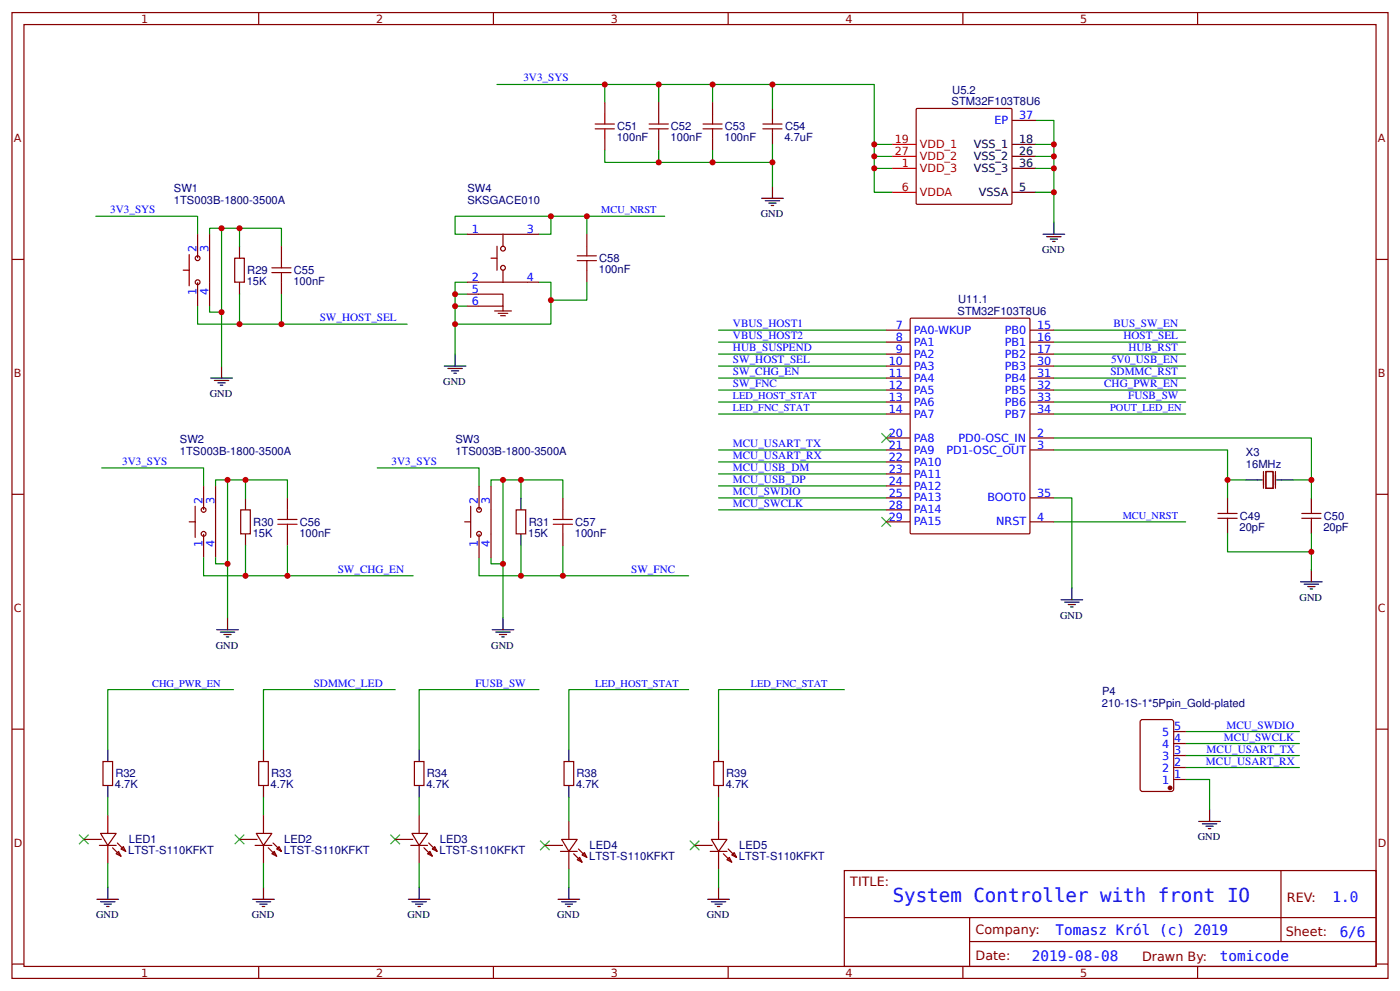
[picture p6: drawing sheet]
<svg xmlns="http://www.w3.org/2000/svg" width="309mm" height="219mm" viewBox="0 0 309 219" stroke-linecap="round" stroke-linejoin="round" font-family="sans-serif">
<g fill="none" stroke="#800" stroke-width=".26">
<path d="M2.6 2.8h304.1v213.2h-304.1zM5.3 5.4h298.7v208h-298.7zM57.1 2.8v2.6M109 2.8v2.6M160.9 2.8v2.6M212.7 2.8v2.6M264.6 2.8v2.6M133.6 22.6v2.7M133.6 30.6v2.6M145.5 22.6v2.7M145.5 30.6v2.6M157.4 22.6v2.7"/>
<path d="M157.4 30.6v2.6M168.5 28.4h4.3M168.5 27.4h4.3M170.7 26.6v.8M170.7 28.4v.8M202.5 24l20.8-.1 .2 .2 .1 20.7-.2 .3h-20.7l-.3-.1v-20.8zM223.6 26.6h5.3M2.6 57.3h2.7M40.5 59.7h1.3M41.8 56.2v6.9M43.7 51.7v5.3M46.3 51.7v15.9"/>
<path d="M51.9 57h2.1v5.3h-2.1zM62.2 54.4v2.6M103.2 51.7h15.9M108.5 57h1.3M109.8 54.4v5.3M111.1 51.7v2.7M111.1 59.7v2.6M129.6 51.7v2.7M129.6 59.7v2.6M304 57.3h2.7M43.7 62.3v5.3M62.2 62.3v2.7"/>
<path d="M103.2 65h7.9v2.6h-7.9M103.2 62.3h15.9M109.3 68.7h3.7M110.1 69.2h2.1M110.6 69.7h1.1M111.1 67.6v1.1M195.8 72.9h5.3M195.8 75.5h5.3M195.8 78.2h5.3M201.2 70.3l26.1-.1 .2 .2v47.2l-.1 .2-26.1 .1-.2-.2v-47.2zM227.5 72.9h5.3M227.5 75.5h5.3"/>
<path d="M227.5 78.2h5.3M195.8 96.7h5.3M195.8 99.4h5.3M195.8 80.8h5.3M195.8 83.5h5.3M195.8 86.1h5.3M195.8 88.8h5.3M195.8 91.4h5.3M227.5 96.7h5.3M227.5 99.4h5.3M227.5 80.8h5.3M227.5 83.5h5.3"/>
<path d="M227.5 86.1h5.3M227.5 88.8h5.3M227.5 91.4h5.3M2.6 109.1h2.7M41.8 115.2h1.3M43.1 111.8v6.9M45 107.3v5.3M45 117.9v5.3M47.6 107.3v15.9M53.2 112.6h2.1v5.3h-2.1zM63.5 109.9v2.7M63.5 117.9v2.6"/>
<path d="M102.7 115.2h1.3M104 111.8v6.9M105.8 107.3v5.3M105.8 117.9v5.3M108.5 107.3v15.9M114 112.6h2.2v5.3h-2.2zM124.4 109.9v2.7M124.4 117.9v2.6M195.8 115.2h5.3M195.8 102h5.3M195.8 104.6h5.3M195.8 107.3h5.3"/>
<path d="M195.8 109.9h5.3M195.8 112.6h5.3M227.5 115.2h5.3M227.5 109.9h5.3M269.1 114.4h4.2M269.1 113.4h4.2M271.2 112.6v.8M271.2 114.4v.8M279.1 104.1v3.7M279.7 104.1h1.6v3.7h-1.6zM281.8 104.1v3.7M287.6 114.4h4.2"/>
<path d="M287.6 113.4h4.2M289.7 112.6v.8M289.7 114.4v.8M304 109.1h2.7M252 159.1l.4-.2h6.4l.4 .2 .1 15.1-.3 .5-6.6 .1-.4-.3zM2.6 161h2.7M22.8 168.1h2.1v5.3h-2.1zM57.1 168.1h2.2v5.3h-2.2zM91.5 168.1h2.2v5.3h-2.2zM124.6 168.1h2.1v5.3h-2.1zM157.7 168.1h2.1v5.3h-2.1zM259.3 172.1h2.6"/>
<path d="M259.3 169.5h2.6M259.3 166.8h2.6M259.3 164.2h2.6M259.3 161.5h2.6M304 161h2.7M18.5 185.3h4M22 186.7h3.7M22.2 184h3.5l-1.9 2.7zM23.8 180v4M23.8 186.7v3.9M24.9 187.2l1.8 1.8M25.7 188.5l.5-.5 .5 1z"/>
<path d="M25.9 186.1l1.9 1.9M26.7 187.5l.6-.6 .5 1.1zM52.9 185.3h4M56.4 186.7h3.7M56.6 184h3.5l-1.9 2.7zM58.2 180v4M58.2 186.7v3.9M59.3 187.2l1.8 1.8M60.1 188.5l.5-.5 .5 1zM60.3 186.1l1.9 1.9M61.1 187.5l.5-.6 .6 1.1zM87.3 185.3h4"/>
<path d="M90.8 186.7h3.7M91 184h3.5l-1.9 2.7zM92.6 180v4M92.6 186.7v3.9M93.7 187.2l1.8 1.8M94.5 188.5l.5-.5 .5 1zM94.7 186.1l1.9 1.9M95.5 187.5l.5-.6 .6 1.1zM120.4 186.7h4M123.8 188h3.7M124.1 185.3h3.4l-1.8 2.7zM125.7 181.4v3.9"/>
<path d="M125.7 188v4M126.7 188.5l1.9 1.9M127.5 189.8l.6-.5 .5 1.1zM127.8 187.5l1.8 1.8M128.6 188.8l.5-.5 .5 1zM153.5 186.7h3.9M156.9 188h3.7M157.2 185.3h3.4l-1.9 2.7zM158.7 181.4v3.9M158.7 188v4M159.8 188.5l1.9 1.9M160.6 189.8l.5-.5 .6 1.1z"/>
<path d="M160.9 187.5l1.8 1.8M161.7 188.8l.5-.5 .5 1zM186.5 192.2h117.5v21.2h-117.5zM283 192.2v15.7M2.6 212.9h2.7M57.1 213.4v2.6M109 213.4v2.6M160.9 213.4v2.6M186.6 202.6h117.3M212.7 213.4v2.6M214.2 207.9h89.7M214.2 202.6v10.6"/>
<path d="M264.6 213.4v2.6M304 212.9h2.7"/>
<circle cx="43.7" cy="57" r=".53"/>
<circle cx="111.1" cy="54.9" r=".53"/>
<circle cx="111.1" cy="59.1" r=".53"/>
<circle cx="43.7" cy="62.3" r=".53"/>
<circle cx="45" cy="117.9" r=".53"/>
<circle cx="45" cy="112.6" r=".53"/>
<circle cx="105.8" cy="117.9" r=".53"/>
<circle cx="105.8" cy="112.6" r=".53"/>
</g>
<g fill="none" stroke="#080" stroke-width=".26">
<path d="M109.8 18.7h83.3v23.8h4M133.6 18.7v3.9M145.5 18.7v3.9M157.4 18.7v3.9M170.7 18.7v5.2M145.5 33.2v2.7M157.4 33.2v2.7M170.7 31.9v4h-37.1v-2.7M170.7 35.9v5.2M193.1 37.2h4M193.1 34.5h4M193.1 31.9h4"/>
<path d="M228.9 26.6h3.9v22.5M228.9 37.2h3.9M228.9 34.5h3.9M228.9 31.9h3.9M21.2 47.8h22.5v3.9M46.3 51.7v-1.3h2.6v30.4M48.9 50.4h4v4M52.9 50.4h9.3v4M121.7 47.8v3.9h-2.6M129.6 47.8v3.9M146.8 47.8h-46.3v3.9h2.7M228.9 42.5h3.9"/>
<path d="M43.7 67.6v4h46.3M46.3 67.6v1.3h2.6M52.9 65v6.6M62.2 65v6.6M100.5 67.6h2.7M103.2 62.3h-2.7v2.7M103.2 65h-2.7v13.2M119.1 62.3h2.6v9.3h-21.2M129.6 62.3v4h-7.9M158.7 78.2h37.1M158.7 75.5h37.1M158.7 72.9h37.1"/>
<path d="M232.8 78.2h29.1M232.8 75.5h29.1M232.8 72.9h29.1M158.7 91.4h37.1M158.7 88.8h37.1M158.7 86.1h37.1M158.7 83.5h37.1M158.7 80.8h37.1M158.7 99.4h37.1M232.8 99.4h38.4v6.6h4M232.8 96.7h56.9v9.3h-3.9M232.8 91.4h29.1"/>
<path d="M232.8 88.8h29.1M232.8 86.1h29.1M232.8 83.5h29.1M232.8 80.8h29.1M22.5 103.3h22.5v4M47.6 107.3v-1.3h2.7v30.4M50.3 106h3.9v3.9M54.2 106h9.3v3.9M83.3 103.3h22.5v4M108.5 107.3v-1.3h2.6v30.4M111.1 106h4v3.9M115.1 106h9.3v3.9"/>
<path d="M158.7 102h37.1M158.7 107.3h37.1M158.7 104.6h37.1M158.7 112.6h37.1M158.7 109.9h37.1M232.8 109.9h4v19.9M232.8 115.2h29.1M271.2 117.9v3.9h18.5v-3.9M271.2 106v3.9M289.7 106v3.9M45 123.2v3.9h46.3M47.6 123.2v1.3h2.7"/>
<path d="M54.2 120.5v6.6M63.5 120.5v6.6M105.8 123.2v3.9h46.3M108.5 123.2v1.3h2.6M115.1 120.5v6.6M124.4 120.5v6.6M289.7 121.8v4M51.6 152.3h-27.8v13.2M87.3 152.3h-29.1v13.2M119.1 152.3h-26.5v13.2M152.1 152.3h-26.4v13.2M186.5 152.3h-27.8v13.2"/>
<path d="M23.8 176.1v3.9M58.2 176.1v3.9M92.6 176.1v3.9M125.7 176.1v5.3M158.7 176.1v5.3M261.9 172.1h5.3v6.6M261.9 161.5h25.2M261.9 164.2h25.2M261.9 166.8h25.2M261.9 169.5h25.2M23.8 190.6v5.3M58.2 190.6v5.3"/>
<path d="M92.6 190.6v5.3M125.7 192v3.9M158.7 192v3.9"/>
</g>
<g fill="none" stroke="#000" stroke-width=".26">
<path d="M170.7 23.9v2.7M170.7 29.2v2.7M223.6 31.9h5.3M223.6 34.5h5.3M223.6 37.2h5.3M52.9 54.4v2.6M168.3 43.8h4.7M169.1 44.3h3.1M169.9 44.8h1.5M170.4 45.4h.5M170.7 41.1v2.7M223.6 42.5h5.3"/>
<path d="M230.5 51.7h4.7M231.2 52.3h3.2M232 52.8h1.6M232.6 53.3h.5M232.8 49.1v2.6M52.9 62.3v2.7M100.5 78.2v2.6M46.6 83.5h4.7M47.4 84h3.1M48.2 84.5h1.5M48.7 85.1h.5M48.9 80.8v2.7"/>
<path d="M98.2 80.8h4.7M99 81.4h3.1M99.7 81.9h1.6M100.3 82.4h.5M54.2 109.9v2.7M54.2 117.9v2.6M115.1 109.9v2.7M115.1 117.9v2.6M271.2 109.9v2.7M271.2 115.2v2.7M275.2 106h3.7M282 106h3.8"/>
<path d="M289.7 109.9v2.7M289.7 115.2v2.7M47.9 139h4.8M48.7 139.6h3.2M50.3 136.4v2.6M108.7 139h4.8M109.5 139.6h3.2M111.1 136.4v2.6M234.4 132.4h4.8M235.2 133h3.2M236 133.5h1.6M236.5 134h.6"/>
<path d="M236.8 129.8v2.6M287.3 128.5h4.8M288.1 129h3.2M288.9 129.5h1.6M289.5 130h.5M289.7 125.8v2.7M49.5 140.1h1.6M50 140.6h.5M110.3 140.1h1.6M110.9 140.6h.5M23.8 165.5v2.6M23.8 173.4v2.7"/>
<path d="M58.2 165.5v2.6M58.2 173.4v2.7M92.6 165.5v2.6M92.6 173.4v2.7M125.7 165.5v2.6M125.7 173.4v2.7M158.7 165.5v2.6M158.7 173.4v2.7M267.2 178.7v2.7M21.4 198.6h4.8M22.2 199.1h3.2M23 199.6h1.6"/>
<path d="M23.8 195.9v2.7M55.8 198.6h4.8M56.6 199.1h3.2M57.4 199.6h1.6M58.2 195.9v2.7M90.2 198.6h4.8M91 199.1h3.2M91.8 199.6h1.6M92.6 195.9v2.7M123.3 198.6h4.8M124.1 199.1h3.2M124.9 199.6h1.6"/>
<path d="M125.7 195.9v2.7M156.4 198.6h4.7M157.2 199.1h3.1M158 199.6h1.5M158.7 195.9v2.7M264.8 181.4h4.8M265.6 181.9h3.2M266.4 182.4h1.6M267 183h.5M23.5 200.2h.6M57.9 200.2h.6M92.3 200.2h.6"/>
<path d="M125.4 200.2h.5M158.5 200.2h.5"/>
</g>
<g fill="none" stroke="#a00000" stroke-width=".26">
<path d="M131.5 28.4h4.2M131.5 27.4h4.2M133.6 25.3v2.1M133.6 28.4v2.2M143.4 28.4h4.2M143.4 27.4h4.2M145.5 25.3v2.1M145.5 28.4v2.2M155.3 28.4h4.2M155.3 27.4h4.2M157.4 25.3v2.1M157.4 28.4v2.2"/>
<path d="M60.1 59.1h4.2M62.2 57v2.1M127.5 57.5h4.3M127.5 56.5h4.3M129.6 54.4v2.1M129.6 57.5v2.2M60.1 60.2h4.2M62.2 60.2v2.1M61.4 115.8h4.2M61.4 114.7h4.2M63.5 112.6v2.1M63.5 115.8v2.1"/>
<path d="M122.2 115.8h4.3M122.2 114.7h4.3M124.4 112.6v2.1M124.4 115.8v2.1"/>
</g>
<path d="M197.1 37.2h5.3M197.1 31.9h5.3M197.1 34.5h5.3M197.1 42.5h5.3" fill="none" stroke="#f00" stroke-width=".26"/>
<g fill="#000" stroke="#3c3" stroke-width=".26">
<path d="M194.7 95.6l2.1 2.2zM196.8 95.6l-2.1 2.2z"/>
<path d="M194.7 114.2l2.1 2.1zM196.8 114.2l-2.1 2.1z"/>
<path d="M17.5 184.3l2.1 2.1zM19.6 184.3l-2.1 2.1z"/>
<path d="M51.9 184.3l2.1 2.1zM54 184.3l-2.1 2.1z"/>
<path d="M86.3 184.3l2.1 2.1zM88.4 184.3l-2.1 2.1z"/>
<path d="M119.3 185.6l2.1 2.1zM121.4 185.6l-2.1 2.1z"/>
<path d="M152.4 185.6l2.1 2.1zM154.5 185.6l-2.1 2.1z"/>
</g>
<circle cx="258.5" cy="174" r=".4" fill="#800" stroke="#800" stroke-width=".26"/>
<g fill="#c00">
<circle cx="170.7" cy="35.9" r=".66"/>
<circle cx="157.4" cy="35.9" r=".66"/>
<circle cx="133.6" cy="18.7" r=".66"/>
<circle cx="157.4" cy="18.7" r=".66"/>
<circle cx="193.1" cy="37.2" r=".66"/>
<circle cx="193.1" cy="31.9" r=".66"/>
<circle cx="232.8" cy="37.2" r=".66"/>
<circle cx="232.8" cy="31.9" r=".66"/>
<circle cx="232.8" cy="34.5" r=".66"/>
<circle cx="232.8" cy="42.5" r=".66"/>
<circle cx="193.1" cy="34.5" r=".66"/>
<circle cx="170.7" cy="18.7" r=".66"/>
<circle cx="145.5" cy="18.7" r=".66"/>
<circle cx="145.5" cy="35.9" r=".66"/>
<circle cx="289.7" cy="106" r=".66"/>
<circle cx="271.2" cy="106" r=".66"/>
<circle cx="289.7" cy="121.8" r=".66"/>
<circle cx="121.7" cy="66.3" r=".66"/>
<circle cx="48.9" cy="68.9" r=".66"/>
<circle cx="48.9" cy="50.4" r=".66"/>
<circle cx="52.9" cy="50.4" r=".66"/>
<circle cx="52.9" cy="71.6" r=".66"/>
<circle cx="62.2" cy="71.6" r=".66"/>
<circle cx="63.5" cy="127.1" r=".66"/>
<circle cx="54.2" cy="127.1" r=".66"/>
<circle cx="54.2" cy="106" r=".66"/>
<circle cx="50.3" cy="106" r=".66"/>
<circle cx="50.3" cy="124.5" r=".66"/>
<circle cx="111.1" cy="124.5" r=".66"/>
<circle cx="111.1" cy="106" r=".66"/>
<circle cx="115.1" cy="106" r=".66"/>
<circle cx="115.1" cy="127.1" r=".66"/>
<circle cx="124.4" cy="127.1" r=".66"/>
<circle cx="100.5" cy="65" r=".66"/>
<circle cx="100.5" cy="67.6" r=".66"/>
<circle cx="100.5" cy="71.6" r=".66"/>
<circle cx="121.7" cy="47.8" r=".66"/>
<circle cx="129.6" cy="47.8" r=".66"/>
</g>
<text font-size="4.2" fill="#00f" x="197.2" y="199.1">System Controller with front IO</text>
<g font-size="3.2" fill="#00f">
<text x="294.4" y="199.2">1.0</text>
<text x="233.2" y="206.3">Tomasz Król (c) 2019</text>
<text x="296" y="206.9">6/6</text>
<text x="228" y="212.2">2019-08-08</text>
<text x="269.5" y="212.1">tomicode</text>
</g>
<g font-size="2.8" fill="#800">
<text x="187.9" y="195.7">TITLE:</text>
<text x="284.3" y="199.2">REV:</text>
<text x="215.5" y="206.3">Company:</text>
<text x="284.1" y="206.8">Sheet:</text>
<text x="215.5" y="212.1">Date:</text>
<text x="252.3" y="212.1">Drawn By:</text>
</g>
<g font-size="2.5" fill="#800">
<text x="31.2" y="5">1</text>
<text x="83.1" y="5">2</text>
<text x="134.9" y="5">3</text>
<text x="186.8" y="5">4</text>
<text x="238.7" y="5">5</text>
<text x="3" y="31.4">A</text>
<text x="304.4" y="31.4">A</text>
<text x="3" y="83.2">B</text>
<text x="304.4" y="83.2">B</text>
<text x="3" y="135.1">C</text>
<text x="304.4" y="135.1">C</text>
<text x="3" y="186.9">D</text>
<text x="304.4" y="186.9">D</text>
<text x="31.2" y="215.6">1</text>
<text x="83.1" y="215.6">2</text>
<text x="134.9" y="215.6">3</text>
<text x="186.8" y="215.6">4</text>
<text x="238.7" y="215.6">5</text>
</g>
<g font-size="2.5" fill="#00f">
<text x="115.6" y="18">3V3_SYS</text>
<text x="219.7" y="27.4">EP</text>
<text x="225.2" y="26.3">37</text>
<text x="24.3" y="47.1">3V3_SYS</text>
<text x="104.3" y="51.5">1</text>
<text x="116.4" y="51.5">3</text>
<text x="43.4" y="55.7" transform="rotate(-90 43.4 55.7)">2</text>
<text x="46" y="55.7" transform="rotate(-90 46 55.7)">3</text>
<text x="43.4" y="65.2" transform="rotate(-90 43.4 65.2)">1</text>
<text x="46" y="65.2" transform="rotate(-90 46 65.2)">4</text>
<text x="104.3" y="62">2</text>
<text x="104.3" y="64.7">5</text>
<text x="116.4" y="62">4</text>
<text x="70.6" y="70.9">SW_HOST_SEL</text>
<text x="104.3" y="67.3">6</text>
<text x="161.9" y="77.5">HUB_SUSPEND</text>
<text x="161.9" y="74.9">VBUS_HOST2</text>
<text x="161.9" y="72.2">VBUS_HOST1</text>
<text x="197.9" y="72.6">7</text>
<text x="197.9" y="75.3">8</text>
<text x="197.9" y="77.9">9</text>
<text x="201.9" y="73.7">PA0-WKUP</text>
<text x="201.9" y="76.3">PA1</text>
<text x="222" y="73.7">PB0</text>
<text x="222" y="76.3">PB1</text>
<text x="229.1" y="72.6">15</text>
<text x="229.1" y="75.3">16</text>
<text x="229.1" y="77.9">17</text>
<text x="246" y="72.2">BUS_SW_EN</text>
<text x="248.2" y="74.9">HOST_SEL</text>
<text x="249.3" y="77.5">HUB_RST</text>
<text x="161.9" y="82.8">SW_CHG_EN</text>
<text x="161.9" y="80.2">SW_HOST_SEL</text>
<text x="196.4" y="80.6">10</text>
<text x="196.4" y="83.2">11</text>
<text x="201.9" y="79">PA2</text>
<text x="201.9" y="81.6">PA3</text>
<text x="222" y="79">PB2</text>
<text x="222" y="81.6">PB3</text>
<text x="229.1" y="80.6">30</text>
<text x="229.1" y="83.2">31</text>
<text x="245.3" y="82.8">SDMMC_RST</text>
<text x="245.5" y="80.2">5V0_USB_EN</text>
<text x="161.9" y="85.5">SW_FNC</text>
<text x="196.4" y="85.9">12</text>
<text x="196.4" y="88.5">13</text>
<text x="201.9" y="84.3">PA4</text>
<text x="201.9" y="86.9">PA5</text>
<text x="201.9" y="89.6">PA6</text>
<text x="222" y="84.3">PB4</text>
<text x="222" y="86.9">PB5</text>
<text x="222" y="89.6">PB6</text>
<text x="229.1" y="85.9">32</text>
<text x="229.1" y="88.5">33</text>
<text x="243.9" y="85.5">CHG_PWR_EN</text>
<text x="249.2" y="88.1">FUSB_SW</text>
<text x="196.4" y="91.1">14</text>
<text x="201.9" y="92.2">PA7</text>
<text x="222" y="92.2">PB7</text>
<text x="229.1" y="91.1">34</text>
<text x="161.9" y="98.7">MCU_USART_TX</text>
<text x="161.9" y="101.3">MCU_USART_RX</text>
<text x="196.4" y="96.4">20</text>
<text x="196.4" y="99.1">21</text>
<text x="196.4" y="101.7">22</text>
<text x="201.9" y="97.5">PA8</text>
<text x="201.9" y="100.1">PA9</text>
<text x="209.1" y="100.1">PD1-OSC_OUT</text>
<text x="211.8" y="97.5">PD0-OSC_IN</text>
<text x="229.1" y="96.4">2</text>
<text x="229.1" y="99.1">3</text>
<text x="27" y="102.7">3V3_SYS</text>
<text x="86.5" y="102.7">3V3_SYS</text>
<text x="161.9" y="104">MCU_USB_DM</text>
<text x="161.9" y="106.6">MCU_USB_DP</text>
<text x="196.4" y="104.4">23</text>
<text x="196.4" y="107">24</text>
<text x="201.9" y="102.8">PA10</text>
<text x="201.9" y="105.4">PA11</text>
<text x="44.7" y="111.3" transform="rotate(-90 44.7 111.3)">2</text>
<text x="47.4" y="111.3" transform="rotate(-90 47.4 111.3)">3</text>
<text x="105.6" y="111.3" transform="rotate(-90 105.6 111.3)">2</text>
<text x="108.2" y="111.3" transform="rotate(-90 108.2 111.3)">3</text>
<text x="161.9" y="109.3">MCU_SWDIO</text>
<text x="161.9" y="111.9">MCU_SWCLK</text>
<text x="196.4" y="109.7">25</text>
<text x="196.4" y="112.3">28</text>
<text x="201.9" y="108.1">PA12</text>
<text x="201.9" y="110.7">PA13</text>
<text x="201.9" y="113.4">PA14</text>
<text x="218.1" y="110.7">BOOT0</text>
<text x="229.1" y="109.7">35</text>
<text x="196.4" y="115">29</text>
<text x="201.9" y="116">PA15</text>
<text x="220.1" y="116">NRST</text>
<text x="229.1" y="115">4</text>
<text x="44.7" y="120.8" transform="rotate(-90 44.7 120.8)">1</text>
<text x="47.4" y="120.8" transform="rotate(-90 47.4 120.8)">4</text>
<text x="105.6" y="120.8" transform="rotate(-90 105.6 120.8)">1</text>
<text x="108.2" y="120.8" transform="rotate(-90 108.2 120.8)">4</text>
<text x="74.6" y="126.5">SW_CHG_EN</text>
<text x="139.4" y="126.5">SW_FNC</text>
<text x="69.3" y="151.6">SDMMC_LED</text>
<text x="105" y="151.6">FUSB_SW</text>
<text x="259.4" y="161.3">5</text>
<text x="271" y="160.9">MCU_SWDIO</text>
<text x="256.7" y="167.9">3</text>
<text x="256.7" y="165.2">4</text>
<text x="256.7" y="162.6">5</text>
<text x="259.4" y="166.6">3</text>
<text x="259.4" y="163.9">4</text>
<text x="266.6" y="166.2">MCU_USART_TX</text>
<text x="270.4" y="163.5">MCU_SWCLK</text>
<text x="256.7" y="173.2">1</text>
<text x="256.7" y="170.5">2</text>
<text x="259.4" y="171.8">1</text>
<text x="259.4" y="169.2">2</text>
<text x="266.4" y="168.8">MCU_USART_RX</text>
</g>
<g font-size="2.5" fill="#000080">
<text x="210.2" y="23.2">STM32F103T8U6</text>
<text x="210.4" y="20.7">U5.2</text>
<text x="136.3" y="28.8">C51</text>
<text x="148.2" y="28.8">C52</text>
<text x="160.1" y="28.8">C53</text>
<text x="173.4" y="28.8">C54</text>
<text x="136.3" y="31.2">100nF</text>
<text x="148.2" y="31.2">100nF</text>
<text x="160.1" y="31.2">100nF</text>
<text x="173.3" y="31.2">4.7uF</text>
<text x="38.4" y="45">1TS003B-1800-3500A</text>
<text x="38.4" y="42.3">SW1</text>
<text x="103.3" y="45">SKSGACE010</text>
<text x="103.3" y="42.3">SW4</text>
<text x="132.4" y="57.9">C58</text>
<text x="54.5" y="62.9">15K</text>
<text x="54.6" y="60.5">R29</text>
<text x="64.8" y="62.9">100nF</text>
<text x="64.9" y="60.5">C55</text>
<text x="132.3" y="60.3">100nF</text>
<text x="211.6" y="69.5">STM32F103T8U6</text>
<text x="211.7" y="67">U11.1</text>
<text x="39.8" y="100.5">1TS003B-1800-3500A</text>
<text x="39.8" y="97.9">SW2</text>
<text x="100.6" y="100.5">1TS003B-1800-3500A</text>
<text x="100.6" y="97.9">SW3</text>
<text x="275.3" y="100.6">X3</text>
<text x="275.3" y="103.2">16MHz</text>
<text x="55.8" y="118.5">15K</text>
<text x="56" y="116.1">R30</text>
<text x="66.1" y="118.5">100nF</text>
<text x="66.2" y="116.1">C56</text>
<text x="116.7" y="118.5">15K</text>
<text x="116.8" y="116.1">R31</text>
<text x="127" y="118.5">100nF</text>
<text x="127.1" y="116.1">C57</text>
<text x="273.8" y="117.2">20pF</text>
<text x="273.9" y="114.8">C49</text>
<text x="292.4" y="117.2">20pF</text>
<text x="292.5" y="114.8">C50</text>
<text x="243.5" y="153.5">P4</text>
<text x="243.5" y="156.1">210-1S-1*5Ppin_Gold-plated</text>
<text x="25.5" y="171.7">R32</text>
<text x="59.9" y="171.7">R33</text>
<text x="94.3" y="171.7">R34</text>
<text x="127.4" y="171.7">R38</text>
<text x="160.4" y="171.7">R39</text>
<text x="25.4" y="174.1">4.7K</text>
<text x="59.8" y="174.1">4.7K</text>
<text x="94.2" y="174.1">4.7K</text>
<text x="127.3" y="174.1">4.7K</text>
<text x="160.3" y="174.1">4.7K</text>
<text x="28.3" y="188.7">LTST-S110KFKT</text>
<text x="28.5" y="186.2">LED1</text>
<text x="62.7" y="188.6">LTST-S110KFKT</text>
<text x="62.8" y="186.2">LED2</text>
<text x="97.1" y="188.6">LTST-S110KFKT</text>
<text x="97.2" y="186.2">LED3</text>
<text x="130.2" y="189.9">LTST-S110KFKT</text>
<text x="130.3" y="187.5">LED4</text>
<text x="163.2" y="189.9">LTST-S110KFKT</text>
<text x="163.3" y="187.5">LED5</text>
</g>
<g font-size="2.5" fill="#f00">
<text x="197.7" y="31.6">19</text>
<text x="197.7" y="34.3">27</text>
<text x="203.2" y="32.7">VDD_1</text>
<text x="203.2" y="35.3">VDD_2</text>
<text x="199.2" y="36.9">1</text>
<text x="203.2" y="38">VDD_3</text>
<text x="199.2" y="42.2">6</text>
<text x="203.2" y="43.3">VDDA</text>
</g>
<g font-size="2.5">
<text x="215.1" y="32.7">VSS_1</text>
<text x="215.1" y="35.3">VSS_2</text>
<text x="225.2" y="31.6">18</text>
<text x="225.2" y="34.3">26</text>
<text x="215.1" y="38">VSS_3</text>
<text x="225.2" y="36.9">36</text>
<text x="216.2" y="43.3">VSSA</text>
<text x="225.2" y="42.2">5</text>
</g>
<g font-size="2.3" fill="#00f">
<text x="132.8" y="47.1">MCU_NRST</text>
<text x="161.9" y="88.1">LED_HOST_STAT</text>
<text x="161.9" y="90.8">LED_FNC_STAT</text>
<text x="245.3" y="90.8">POUT_LED_EN</text>
<text x="248" y="114.6">MCU_NRST</text>
<text x="33.6" y="151.6">CHG_PWR_EN</text>
<text x="131.5" y="151.6">LED_HOST_STAT</text>
<text x="165.9" y="151.6">LED_FNC_STAT</text>
</g>
<g font-size="2.3">
<text x="168.1" y="48">GND</text>
<text x="230.2" y="55.9">GND</text>
<text x="46.3" y="87.7">GND</text>
<text x="97.9" y="85">GND</text>
<text x="234.2" y="136.6">GND</text>
<text x="287.1" y="132.6">GND</text>
<text x="47.7" y="143.2">GND</text>
<text x="108.5" y="143.2">GND</text>
<text x="264.6" y="185.6">GND</text>
<text x="21.2" y="202.7">GND</text>
<text x="55.6" y="202.7">GND</text>
<text x="90" y="202.7">GND</text>
<text x="123.1" y="202.7">GND</text>
<text x="156.2" y="202.7">GND</text>
</g>
</svg>
